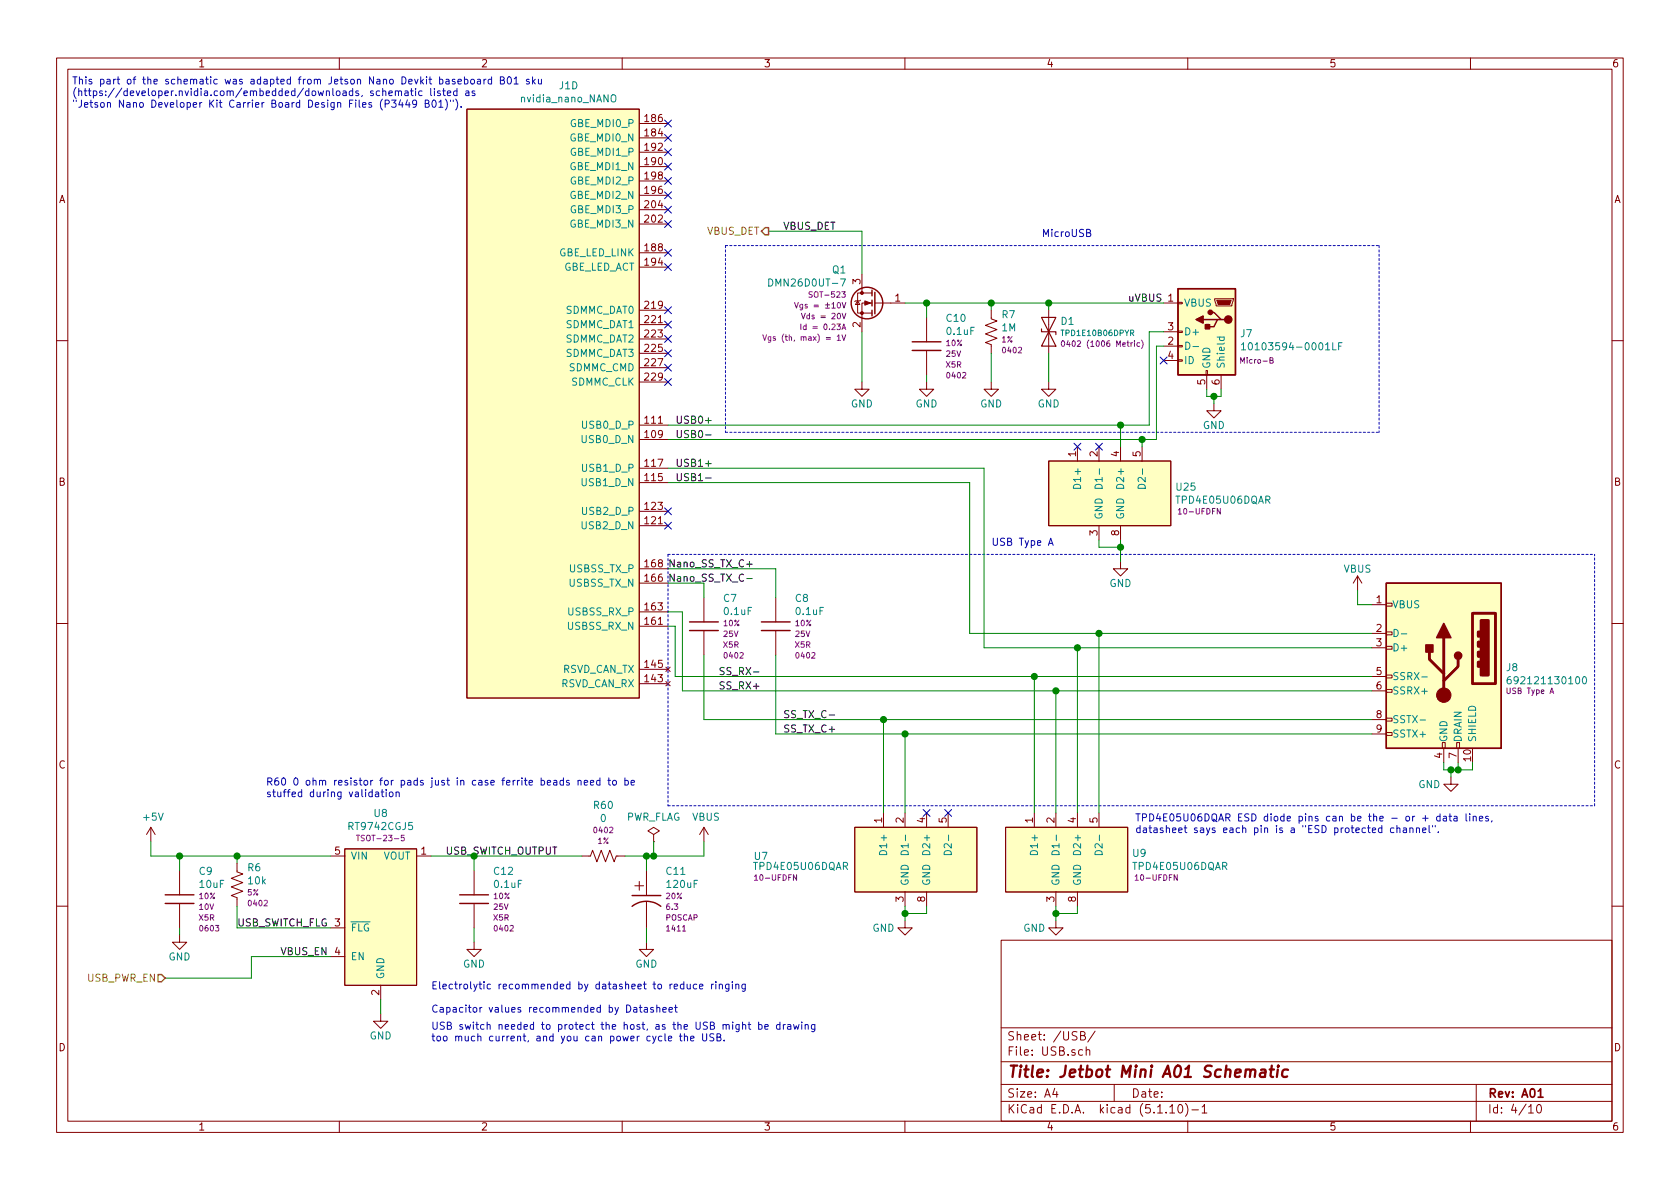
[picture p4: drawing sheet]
<svg xmlns="http://www.w3.org/2000/svg" width="297mm" height="210mm" viewBox="0 0 297 210" stroke-linecap="round" stroke-linejoin="round" font-family="sans-serif">
<g fill="none" stroke="#840000" stroke-width=".18">
<path d="M10 10.3h277v189.9h-277zM12 12.2h273v186.1h-273zM60 10.3v1.9M82.5 19.3h30.5v104.1h-30.5zM110 10.3v1.9M160 10.3v1.9M210 10.3v1.9M260 10.3v1.9M113 24.4h5.1M113 21.8h5.1M113 29.5h5.1M113 26.9h5.1"/>
<path d="M113 34.5h5.1M113 32h5.1M113 39.6h5.1M113 37.1h5.1M113 44.7h5.1M113 47.2h5.1M113 54.9h5.1M113 57.4h5.1M113 59.9h5.1M151.6 53.2l.4 .6h-.7zM152.1 53.1l-.1 .1h-.7l-.2 .1M152.4 48.5v3.3"/>
<path d="M154.2 53.6h-1.8v5.1M154.2 51.8h-2.6v3.6h2.6M154.7 53.6h5.3M163.8 56.1v4.3M175.3 54.9v1.5l1 .4-2.1 .7 2.1 .8-2.1 .7 2.1 .8-2.1 .8 1.1 .4v1.5M185.4 54.9v7.6M205.7 53.6h2.6M205.7 58.7h2.6M208.3 58.5h.7v.3h-.7zM208.3 53.5h.7v.2h-.7zM214.8 52.8h3.3v.3l-.3 1h-2.8zM10 60.2h2"/>
<path d="M113 77.7h5.1M113 75.2h5.1M113 62.5h5.1M113 65h5.1M113 67.6h5.1M152.4 67.6v1.2h1.3l-1.3 1.3-1.3-1.3h1.3M163.8 67.6v1.2h1.3l-1.3 1.3-1.2-1.3h1.2M163.8 62v4.3M175.3 67.6v1.2h1.2l-1.2 1.3-1.3-1.3h1.3M185.4 67.6v1.2h1.3l-1.3 1.3-1.3-1.3h1.3M190.5 79v2.5M194.3 79v2.5"/>
<path d="M198.1 79v2.5M201.9 79v2.5M205.7 61.2h2.6M205.7 63.7h2.6M208.3 63.6h.7v.3h-.7zM208.3 61.1h.7v.2h-.7zM213.2 65.5h.3v.8h-.3zM213.4 66.3v2.5M214.6 71.4v1.2h1.3l-1.3 1.3-1.2-1.3h1.2M215.9 66.3v2.5M285 60.2h2M113 85.3h5.1"/>
<path d="M113 82.8h5.1M113 93h5.1M113 90.4h5.1M185.4 81.5h21.6v11.5h-21.6zM194.3 93v2.5M198.1 99.3v1.3h1.3l-1.3 1.2-1.3-1.2h1.3M198.1 93v2.5M10 110.3h2M113 118.4h5.1M113 110.7h5.1M113 108.2h5.1M113 103.1h5.1"/>
<path d="M113 100.6h5.1M117.7 118l.8 .7M118.5 118l-.8 .7M124.5 105.7v4.3M124.5 111.5v4.3M137.2 105.7v4.3M137.2 111.5v4.3M240 101.8l-.7 1.3M240 101.8v2.6M240 101.8l.8 1.3M242.6 106.9h2.5M242.6 112h2.5"/>
<path d="M242.6 114.5h2.5M242.6 119.6h2.5M245.1 119.4h1v.5h-1zM245.1 114.3h1v.5h-1zM245.1 111.8h1v.5h-1zM245.1 106.7h1v.5h-1zM285 110.3h2M113 120.9h5.1M117.7 120.5l.8 .8M118.5 120.5l-.8 .8M242.6 122.2h2.5M242.6 127.2h2.5"/>
<path d="M242.6 129.8h2.5M245.1 129.5h1v.5h-1zM245.1 127h1v.5h-1zM245.1 121.9h1v.5h-1zM255 131.3h.5v1h-.5zM255.3 132.3v2.6M256.5 137.4v1.3h1.3l-1.3 1.2-1.2-1.2h1.2M257.6 131.3h.5v1h-.5zM257.8 132.3v2.6M26.7 146.3l-.8 1.3M26.7 146.3v2.5M26.7 146.3l.7 1.3"/>
<path d="M31.7 153.9v4.3M31.7 159.8v4.3M41.9 152.6v1.6l1 .4-2 .7 2 .8-2 .7 2 .8-2 .8 1 .3v1.6M58.4 151.4h2.6M61 150.1h12.7v24.1h-12.7zM73.7 151.4h2.5M83.8 153.9v4.3M83.8 159.8v4.3M102.9 151.4h1.5l.4-1 .7 2 .8-2 .8 2 .7-2 .8 2 .4-1h1.5M114.3 153.9v3.8M114.3 159.5v4.6M115.6 147.6l1-.7-1-.6-1 .6 1 .7v1.2"/>
<path d="M115.6 148.8h.1M124.5 146.3l-.8 1.3M124.5 146.3v2.5M124.5 146.3l.7 1.3M151.1 146.3h21.6v11.4h-21.6zM156.2 143.8v2.5M160 143.8v2.5M160 157.7v2.6M163.8 143.8v2.5M163.8 157.7v2.6M167.6 143.8v2.5M177.8 146.3h21.6v11.4h-21.6z"/>
<path d="M182.9 143.8v2.5M186.7 143.8v2.5M186.7 157.7v2.6M190.5 143.8v2.5M190.5 157.7v2.6M194.3 143.8v2.5M10 160.2h2M31.7 165.3v1.3h1.3l-1.3 1.3-1.2-1.3h1.2M58.4 164.1h2.6M58.4 169.2h2.6M67.3 179.3v1.3h1.3l-1.3 1.3-1.3-1.3h1.3M67.3 174.2v2.6"/>
<path d="M83.8 166.6v1.3h1.3l-1.3 1.3-1.3-1.3h1.3M114.3 166.6v1.3h1.3l-1.3 1.3-1.3-1.3h1.3M160 162.8v1.3h1.3l-1.3 1.2-1.3-1.2h1.3M177 166.3h108v32h-108zM186.7 162.8v1.3h1.3l-1.3 1.2-1.3-1.2h1.3M285 160.2h2M60 198.3v1.9M110 198.3v1.9M160 198.3v1.9M177 194.8h108M177 191.8h108M177 187.8h108"/>
<path d="M177 181.8h108M186.5 192.5l-.4 1h1M186.8 193v1M191.1 183.1h.5l.2-.1v-.3l-.2-.3h-.5v1.5h.5l.3-.3a.41 .41 0 0 0-.3-.5M191.4 185.7l-.4-.1-.3 .3 .1 .6h.6M192 185.7l.3-.1 .3 .1 .1 .9M192 185.1v1.5M193.6 182.3l-1.3 2M197 191.8v3M206.8 195.8l.5-.5v1.5M206.8 196.8h.9M208.5 195.4l.1-.1a.8 .8 0 0 1 .5 .8 .8 .8 0 0 1-.5 .7 1 1 0 0 1-.1-1.4z"/>
<path d="M209.6 195.1a1.71 1.71 0 0 1 0 2.3M210 198.3v1.9M210.7 196.3h1.2M212.5 195.8l.5-.5v1.5M212.5 196.8h.9M260 198.3v1.9M261 191.8v6.5M270.3 195.8l.4-.5v1.5M270.3 196.8h.8M271.8 195.5l.4-.2a.94 .94 0 0 1 0 1.5 .79 .79 0 0 1-.4-1.3z"/>
</g>
<path d="M272 193l.4-.5v1.5M272 194h.8" fill="none" stroke="#840000" stroke-width=".3"/>
<path d="M221.1 189.4a.47 .47 0 0 1 .4-.3 .47 .47 0 0 1 .5 .3l-.2 1M223 189.2h.7l-.1 1.2M223.8 189.6l-.7 .1a.4 .4 0 0 0-.4 .3 .4 .4 0 0 0 .3 .4l.7-.1M224.5 189.1h.7M224.9 188.4l-.3 1.8 .1 .1 .4 .1M225.9 189.1l-.1 1.3M226 188.4v.2M227.7 189.2a.68 .68 0 0 0-1 .3v.8l.3 .1 .6-.1" fill="none" stroke="#840000" stroke-width=".41"/>
<g fill="none" stroke="#840000" stroke-width=".25">
<path d="M154.2 51.3v1M154.2 53.1v1M154.2 54.9v1M154.7 51.7v3.8M208.3 51h10.1v15.3h-10.1zM212.7 56.5h2.6M214 55.2h.6l1.3 1.3h.6M215.9 56.5h-.6l-.7 1.3h-1.2M161.3 62h5.1M161.3 60.4h5.1M121.9 111.5h5.1M121.9 110h5.1"/>
<path d="M134.6 111.5h5.1M134.6 110h5.1M245.1 103.1h20.3v29.2h-20.3zM29.2 159.8h5.1M29.2 158.2h5.1M81.3 159.8h5.1M81.3 158.2h5.1M111.8 158.4h5M111.8 160.3a4.1 4.1 0 0 1 5 0"/>
<circle cx="153.3" cy="53.6" r="2.79"/>
</g>
<g fill="#ffffc2" stroke="#ffffc2" stroke-width=".18">
<path d="M245.1 103.1h20.3v29.2h-20.3z"/>
<path d="M177.8 146.3h21.6v11.4h-21.6z"/>
<path d="M151.1 146.3h21.6v11.4h-21.6z"/>
<path d="M185.4 81.5h21.6v11.5h-21.6z"/>
<path d="M61 150.1h12.7v24.1h-12.7z"/>
<path d="M82.5 19.3h30.5v104.1h-30.5z"/>
<path d="M208.3 51h10.1v15.3h-10.1z"/>
</g>
<g fill="#840000" stroke="#840000" stroke-width=".25">
<path d="M252.1 114h1.3v1.3h-1.3z"/>
<path d="M255.3 110.2l1.2 2.6h-2.5z"/>
<path d="M213.1 57.4h.8v.8h-.8z"/>
<path d="M211.5 56.5l1.2-.6v1.2z"/>
<circle cx="257.8" cy="115.9" r=".63"/>
<circle cx="217.2" cy="56.5" r=".63"/>
<circle cx="214" cy="55.2" r=".38"/>
</g>
<g fill="#840000" stroke="#840000" stroke-width=".18">
<path d="M215.1 53.1h2.6l-.3 .7h-2z"/>
<path d="M152.9 53.2l1 .4-1 .4z"/>
<circle cx="255.3" cy="122.9" r="1.27"/>
<circle cx="152.4" cy="55.4" r=".25"/>
<circle cx="152.4" cy="51.8" r=".25"/>
</g>
<path d="M252.7 115.3v1.3l2.6 2.5M255.3 112.8v10.1M257.8 116.6v1.3l-2.5 2.5M260.3 108.5h4.1v12.4h-4.1zM261.4 117.1h.2v.8h-.2zM261.4 115.3h.2v.8h-.2zM261.4 113.5h.2v.8h-.2zM261.4 111.8h.2v.7h-.2z" fill="none" stroke="#840000" stroke-width=".51"/>
<path d="M261.9 109.7h1.2v9.7h-1.2z" fill="#840000" stroke="#840000" stroke-width=".51"/>
<g fill="none" stroke="#008484" stroke-width=".18">
<path d="M108.1 16.9a.45 .45 0 0 1 .7 0 .88 .88 0 0 1-.2 1.1h-.4a1.07 1.07 0 0 1-.1-1.1zM135.9 49.3a.64 .64 0 0 1 .8 .7 .64 .64 0 0 1-.8 .6zM148.6 49.3h.9l-.6 1.3M215.2 59.6h1.3M215.7 59.6l-.1 .4 .2 .2 .6-.1v-.5M209.7 60.5a.64 .64 0 0 1 .7 .6 .64 .64 0 0 1-.7 .7zM210.9 61.3h1M219.5 61l.4-.4v1.3M219.5 61.9h.7M235.6 60.6v1.3h.6M236.7 61.2h.4M237.3 60.6h-.6v1.3"/>
<path d="M190 85.7a.67 .67 0 0 1 .7 0 .67 .67 0 0 1 .4 .7h-1.3zM193.8 85.7a.67 .67 0 0 1 .7 0 .67 .67 0 0 1 .4 .7h-1.3zM197.6 85.7a.67 .67 0 0 1 .7 0 .67 .67 0 0 1 .4 .7h-1.3zM201.4 85.7a.67 .67 0 0 1 .8 0 .67 .67 0 0 1 .3 .7h-1.3zM246.5 111.3a.64 .64 0 0 1 .7 .6 .64 .64 0 0 1-.7 .7zM247.8 112.1h.9M251.4 119.7h.9M267.1 119.7h-.2a.79 .79 0 0 0-.2 1.2l.5-.1v-.5l-.5-.2-.2 .3M279.9 119.8l.2-.1a.67 .67 0 0 1 .4 .6 .67 .67 0 0 1-.4 .6l-.3-.5zM251.1 127.3h.9M155.7 150.5a.67 .67 0 0 1 .7-.1 .67 .67 0 0 1 .4 .7h-1.3zM159.5 150.5a.67 .67 0 0 1 .7-.1 .67 .67 0 0 1 .4 .7h-1.3z"/>
<path d="M163.3 150.5a.67 .67 0 0 1 .8-.1 .67 .67 0 0 1 .3 .7h-1.3zM167.1 150.5a.67 .67 0 0 1 .8-.1 .67 .67 0 0 1 .3 .7h-1.3zM182.3 150.5a.67 .67 0 0 1 .8-.1 .67 .67 0 0 1 .3 .7h-1.2zM186.2 150.5a.67 .67 0 0 1 .7-.1 .67 .67 0 0 1 .3 .7h-1.2zM190 150.5a.67 .67 0 0 1 .7-.1 .67 .67 0 0 1 .4 .7h-1.3zM193.8 150.5a.67 .67 0 0 1 .7-.1 .67 .67 0 0 1 .4 .7h-1.3z"/>
</g>
<g fill="none" stroke="#840084" stroke-width=".18">
<path d="M134.9 59.2l.3 1 .3-1M136.3 59.6l-.3-.1-.2 .2 .1 .4h.4M140.5 53.5l.3 1 .3-1M141.6 57.3v1M141.7 55.4l.3 1 .4-1M143.6 51.6l-.5 .1a.41 .41 0 0 0 .5 .5l-.1 .3h-.5M148 59.5l.3-.3v1M148.9 58.3l.3-1 .3 1M148.9 59.2l.3 1 .3-1M148.9 53.5l.3 1 .4-1M148.9 55.4l.3 1 .4-1M149 58h.5"/>
<path d="M148 60.2h.6M187.8 60.4l.1-.1a.48 .48 0 0 1 .4 .5 .48 .48 0 0 1-.5 .4l-.1-.3zM201.5 60.6h-.3l-.2 .2 .1 .4h.4M201.8 60.1a1.13 1.13 0 0 1 0 1.5M224.5 63.7h.5v-.4l-.5-.1v1h.4l.2-.3-.2-.2M208.3 90.2l.3-.3v1M208.3 90.9h.6M274 122.7l.4-1 .3 1M63 147.7h.6M63.3 147.7v1M71.5 147.7h-.5l-.1 .5 .5-.1 .1 .4-.2 .2-.4-.1M133.4 155l.3-.3v1"/>
<path d="M133.4 155.7h.6M200.7 155l.3-.3v1M200.7 155.7h.6"/>
</g>
<path d="M184.1 56.1h2.6l-1.3 2.6zM184.1 58.2v.5h2.6v.5M185.4 58.7l1.3 2.5h-2.6z" fill="none" stroke="#840000" stroke-width=".2"/>
<path d="M128.3 43.4h115.5M128.3 43.4v33M243.8 43.4v33M128.3 76.4h115.5M118.1 98h163.8M118.1 98v44.5M118.1 142.5h163.8M281.9 142.5v-44.5" fill="none" stroke="#0000c2" stroke-width=".18" stroke-dasharray=".4 .4"/>
<g fill="none" stroke="#008400" stroke-width=".18">
<path d="M135.9 40.9h16.5v7.6M152.4 58.7v8.9M160 53.6h45.7M163.8 53.6v2.5M175.3 53.6v1.3M185.4 53.6v1.3M205.7 58.7h-2.5v16.5h-85.1M163.8 66.3v1.3M175.3 62.5v5.1M185.4 62.5v5.1M198.1 75.2v3.8M201.9 77.7v1.3"/>
<path d="M205.7 61.2h-1.2v16.5h-86.4M213.4 68.8v1.3h2.5v-1.3M214.6 70.1v1.3M118.1 85.3h53.3v26.7h71.2M118.1 82.8h55.9v31.7h68.6M194.3 95.5v1.3h3.8M198.1 95.5v3.8M118.1 103.1h6.4v2.6M118.1 100.6h19.1v5.1M118.1 110.7h1.3v8.9h123.2M118.1 108.2h2.5v14h122M124.5 115.8v11.4h118.1"/>
<path d="M137.2 115.8v14h105.4M182.9 119.6v24.2M190.5 114.5v29.3M194.3 112v31.8M240 104.4v2.5h2.6M156.2 127.2v16.6M160 129.8v14M186.7 122.2v21.6M255.3 134.9v1.2h5v-1.2M256.5 136.1v1.3M257.8 134.9v1.2M26.7 148.8v2.6h31.7"/>
<path d="M31.7 151.4v2.5M41.9 151.4v1.2M76.2 151.4h26.7M83.8 151.4v2.5M114.3 151.4v2.5M115.6 148.8v2.6M124.5 148.8v2.6h-14M31.7 164.1v1.2M41.9 160.3v3.8h16.5M58.4 169.2h-14v3.8h-15.2M67.3 176.8v2.5M83.8 164.1v2.5"/>
<path d="M114.3 164.1v2.5M160 160.3v2.5M163.8 160.3v1.2h-3.8M186.7 160.3v2.5M190.5 160.3v1.2h-3.8"/>
</g>
<path d="M134.6 40.9l.7-.6h.6v1.2h-.6zM27.9 172.3h.7l.6 .7-.6 .6h-.7z" fill="none" stroke="#848400" stroke-width=".25"/>
<path d="M124.8 74.4h.9M124.8 76.9h.9M124.8 82h.9M124.8 84.5h.9M132 99.8h1M132 102.3h1M133.2 118.8h1M146.6 126.4h1" fill="none" stroke="#000" stroke-width=".18"/>
<g fill="none" stroke="#0000c2" stroke-width=".18">
<path d="M68.1 18.4l.6-.1 .1-.2v-.3l-.2-.1h-.5v1.3M69.2 17.7h.8l-.4 .5 .4 .1v.5l-.2 .2-.6-.2M69.9 16.2l.2-.1h.3l.1 .8M69.9 16.1v.8M70.5 16.3l.1-.2h.3l.1 .8M70.8 17.6l-.3 .9h.8M71.1 18.1v.9M71.6 16.1h.5l.1 .8M72 17.6l-.3 .9h.8M72.2 16.4h-.5l-.1 .2v.3h.6M72.3 18.1v.9M72.6 16.1h.5"/>
<path d="M72.7 15.6v1.1l.4 .2M73.5 16.1v.8M73.7 18.3l-.3 .2-.3-.1-.2-.1 .1-.5 .2-.1h.2l.3 .3a.97 .97 0 0 1-.3 .9l-.3 .1M74.6 16.1h-.3l-.3 .2 .1 .6h.5M75.2 18.3h.5l.1-.2v-.3l-.6-.1v1.3h.5l.1-.2 .1-.3-.3-.2M76.1 15.6v1.1l.2 .2M76.6 17.8l.1-.1a.67 .67 0 0 1 .4 .6 .67 .67 0 0 1-.4 .7 .83 .83 0 0 1-.1-1.2zM76.8 16.1v.8M77.6 18.1l.4-.4v1.3M77.6 19h.7M77.8 16.1h-.3l-.2 .2 .1 .1 .4 .2v.3h-.5M78.3 16.1h.4"/>
<path d="M78.4 15.6v1.1l.3 .2M78.7 17.5a1.47 1.47 0 0 1 0 2M79.1 16.5l.6-.1v-.3h-.4l-.2 .2 .1 .6h.5M79.7 17.7v.3M80.1 17.7v.3M80.4 14.1l-.3-.1-.1 .2v.2l.4 .1v.3h-.4M80.6 17.5a1.47 1.47 0 0 1 0 2M80.8 16.1h-.4l-.2 .2 .1 .6h.5M80.8 15.6v1.3M81 14.4l.6-.1-.1-.2-.3-.1-.2 .2 .1 .6h.4M81.5 18.8v.2M82.1 14.1l.4-.1 .2 .2-.1 .6h-.5"/>
<path d="M82.1 13.6v1.3M82.4 16.1h.5v.8M82.9 16.4h-.4l-.2 .2 .1 .3h.5M83.3 14.1l.3-.1 .3 .2-.1 .6-.3 .1-.3-.3zM83.9 16.1h-.3l-.1 .2v.1l.4 .2v.3h-.4M84.4 14.1h.5l.1 .8M85 14.3l-.4 .1-.2 .1v.3h.6M85.6 14v.9M85.9 14l-.3 .2M86.9 14.1l-.4-.1-.2 .2 .1 .6h.5M86.9 13.6v1.3M88.5 14.2l.5-.1 .2-.2-.1-.2-.6-.1v1.3h.5l.2-.2v-.3l-.3-.2"/>
<path d="M89.8 13.7l.2-.1a.67 .67 0 0 1 .4 .6 .67 .67 0 0 1-.4 .7l-.3-.3v-.2zM90.9 13.9l.4-.3v1.3M90.9 14.9h.7M93.5 14.1l-.2-.1-.2 .2v.2l.4 .1v.3h-.4M94.2 13.6v1.3M94.3 14.4l.3 .5M94.6 14l-.4 .5M95.2 14v.8l.4 .1 .1-.2M95.7 14v.9M192.1 41.2l.6-.1 .1-.2-.1-.2-.6-.1v1.2h.5l.2-.1 .1-.3-.3-.2M185.4 96.4l.4-1.2 .4 1.2M185.5 96.1h.6"/>
<path d="M67.6 139.6v1.1l.3 .2M97.9 138h.5l.1 .8M98.5 138.3h-.5l-.1 .2v.3h.6M99.6 138h-.4l-.2 .2 .1 .6h.5M99.6 137.6v1.2M100.6 138h-.3l-.1 .2v.1l.4 .2v.3h-.4M102.2 138.1l.2-.1h.3v.8M102.2 138v.8M103.3 138.4l.6-.1-.1-.3h-.3l-.2 .2 .1 .6h.4M104.4 138.4l.6-.1-.1-.3h-.3l-.2 .2v.6h.5M106.1 138h-.4l-.2 .2 .1 .6h.5M106.1 137.6v1.2"/>
<path d="M107.5 138h.4M107.6 137.6v1.1l.3 .1M108.4 138h.3l.3 .2-.1 .6h-.3l-.3-.2zM110.5 138h.3l.3 .2-.1 .6h-.5M110.5 137.6v1.2M111.6 138.4l.6-.1-.1-.3h-.3l-.2 .2v.6h.5M66.4 140.1h.5l.1 .8M67 140.4h-.5l-.2 .2 .1 .2h.6M67.4 140h.5M68.3 140v.9M68.9 140.1l.3-.1 .3 .3-.1 .5-.3 .1-.2-.1zM70 140.2l.2-.2 .3 .1 .1 .8"/>
<path d="M70 140v.9M244.3 146.5l-.3-.1-.3 .2 .1 .6h.5M244.3 146v1.2M246.5 146.5l-.4-.1-.3 .2 .1 .6h.6M247 146.5l.2-.1 .3 .1v.7M247 146v1.2M248.1 146.5h.5l.1 .7M248.7 146.7l-.4 .1-.2 .1v.3h.6M249.3 146.5l.2-.1 .3 .1v.7M249.3 146.4v.8M250.4 146.5l.2-.1 .3 .1 .1 .7M250.4 146.4v.8"/>
<path d="M251.5 146.8l.6-.1v-.2l-.4-.1-.2 .2 .1 .6h.5M251.5 144.7h1M252 144.2v1M252.7 146v1.1l.2 .1M253.3 146v.2M253.8 146v.2M254.3 147.1v.1M254.6 144.4l-.3-.1-.3 .3 .1 .5h.5M254.6 143.9v1.3M255.2 144.4h.5l.1 .8M255.8 144.6l-.5 .1-.2 .2 .1 .2h.6M256.2 144.3h.5"/>
<path d="M256.4 143.9v1.1l.3 .2M257.1 144.4h.5v.8M257.6 144.6l-.4 .1-.2 .2 .2 .3 .4-.1M259.2 143.9v1.1l.2 .2M259.9 143.9v.1M259.9 144.3v.9M260.5 144.5l.2-.2 .3 .1v.8M260.5 144.3v.9M261.6 144.7l.6-.1-.1-.2-.4-.1-.1 .2v.6h.5M263.1 144.4l-.3-.1-.1 .2v.2l.4 .1v.3h-.4M263.8 145.1l-.1 .3M113 178.1h.5"/>
<path d="M113.2 177.7v1.1l.3 .2M113.9 178.2h.5l.1 .8M114.5 178.5h-.4l-.2 .2v.2h.6M115.5 178.2l-.3-.1-.2 .2 .1 .2 .4 .1v.3h-.5M116.1 178.3l.2-.2 .3 .1 .1 .8M116.1 177.7v1.3M117.2 178.6l.6-.1v-.3l-.4-.1-.2 .2 .1 .6h.5M118.3 178.6l.6-.1-.1-.3-.3-.1-.2 .2 .1 .6h.4M119.3 178.1h.4M119.5 177.7v1.1l.2 .2M121.5 174l.1 .8 .3 .1 .1-.2M122 174v.9"/>
<path d="M123.2 174.1l-.4-.1-.2 .3 .1 .5h.5M123.7 174.4l.6-.1-.1-.2-.3-.1-.2 .2v.6h.5M125.8 174v.9M126.2 174l-.3 .1-.1 .2M126.6 173.6v.1M126.6 174v.9M127.2 174.2l.2-.2 .3 .1v.8M127.2 174v.9M128.9 174l-.1 1.2-.2 .1-.3-.1M128.9 174.1l-.4-.1-.2 .3 .1 .5h.5M129.5 173.6v.1M129.5 174v.9"/>
<path d="M130.1 174.2l.2-.2 .3 .1v.8M130.1 174v.9M131.8 174l-.1 1.2-.2 .1-.3-.1M131.8 174.1l-.4-.1-.2 .3 .1 .5h.5M118.2 183.6l.6-.1-.1-.2-.3-.1-.2 .2v.6h.5M120.1 183.2h.5M120.3 182.8v1.1l.3 .2M121 183.4l.2-.2 .3 .1 .1 .8M121 182.8v1.3M122.1 183.6l.6-.1v-.2l-.4-.1-.2 .2 .1 .6h.5M124.2 182.8v1l.3 .3h.2l.2-.3v-1M126.2 182.9l-.5-.1-.1 .1v.5l.6 .2v.2l-.2 .3-.5-.1"/>
<path d="M126.8 183.4h.5l.1-.2v-.3l-.6-.1v1.3h.5l.1-.2 .1-.3-.3-.2M128 183.9v.2M131.3 181.3l.2-.1h.3l.1 .8M131.3 180.7v1.3M132.3 181.2h.4M132.4 180.7v1.1l.3 .2M134.1 181.2h.4l.2 .2-.1 .6h-.5M134.1 180.7v1.3M135.2 181.6l.6-.1v-.3h-.4l-.2 .2 .1 .6h.5M137.9 181.2h-.4l-.2 .2 .1 .6h.5M137.9 180.7v1.3M138.5 181.2v.8"/>
<path d="M138.9 181.2h-.3l-.1 .2M139.3 181.2h.5v.8M139.8 181.5h-.4l-.2 .2 .1 .3h.5M140.3 181.2l.2 .8 .3-.6 .2 .6 .3-.8M141.8 180.7v.2M141.8 181.2v.8M142.4 181.3l.1-.1h.3l.1 .8M142.4 181.2v.8M144.1 181.2v1l-.3 .2h-.3M144.1 181.2h-.4l-.2 .2 .1 .6h.5"/>
</g>
<g fill="#008400" stroke="#008400" stroke-width=".25">
<circle cx="114.3" cy="151.4" r=".51"/>
<circle cx="214.6" cy="70.1" r=".51"/>
<circle cx="256.5" cy="136.1" r=".51"/>
<circle cx="175.3" cy="53.6" r=".51"/>
<circle cx="201.9" cy="77.7" r=".51"/>
<circle cx="31.8" cy="151.4" r=".51"/>
<circle cx="160" cy="129.8" r=".51"/>
<circle cx="163.8" cy="53.6" r=".51"/>
<circle cx="185.4" cy="53.6" r=".51"/>
<circle cx="186.7" cy="161.5" r=".51"/>
<circle cx="160" cy="161.5" r=".51"/>
<circle cx="41.9" cy="151.4" r=".51"/>
<circle cx="186.7" cy="122.2" r=".51"/>
<circle cx="182.9" cy="119.6" r=".51"/>
<circle cx="198.1" cy="96.8" r=".51"/>
<circle cx="198.1" cy="75.2" r=".51"/>
<circle cx="115.6" cy="151.4" r=".51"/>
<circle cx="257.8" cy="136.1" r=".51"/>
<circle cx="194.3" cy="112" r=".51"/>
<circle cx="190.5" cy="114.5" r=".51"/>
<circle cx="156.2" cy="127.2" r=".51"/>
</g>
<g fill="none" stroke="#000084" stroke-width=".18">
<path d="M117.5 33.9l1.2 1.2M117.5 28.8l1.2 1.3M117.5 31.4l1.2 1.2M117.5 26.3l1.2 1.2M117.5 23.8l1.2 1.2M117.5 36.5l1.2 1.2M117.5 39l1.2 1.2M117.5 21.2l1.2 1.2M118.7 33.9l-1.2 1.2M118.7 28.8l-1.2 1.3M118.7 31.4l-1.2 1.2M118.7 26.3l-1.2 1.2"/>
<path d="M118.7 23.8l-1.2 1.2M118.7 36.5l-1.2 1.2M118.7 39l-1.2 1.2M118.7 21.2l-1.2 1.2M117.5 44.1l1.2 1.2M117.5 46.6l1.2 1.2M117.5 54.2l1.2 1.3M117.5 56.8l1.2 1.2M117.5 59.3l1.2 1.2M118.7 44.1l-1.2 1.2M118.7 46.6l-1.2 1.2M118.7 54.2l-1.2 1.3"/>
<path d="M118.7 56.8l-1.2 1.2M118.7 59.3l-1.2 1.2M117.5 61.9l1.2 1.2M117.5 64.4l1.2 1.2M117.5 66.9l1.2 1.3M118.7 61.9l-1.2 1.2M118.7 64.4l-1.2 1.2M118.7 66.9l-1.2 1.3M189.9 78.4l1.2 1.2M191.1 78.4l-1.2 1.2M193.7 78.4l1.2 1.2M194.9 78.4l-1.2 1.2"/>
<path d="M205.1 63.1l1.2 1.3M206.3 63.1l-1.2 1.3M117.5 89.8l1.2 1.2M117.5 92.3l1.2 1.3M118.7 89.8l-1.2 1.2M118.7 92.3l-1.2 1.3M163.2 143.1l1.2 1.3M164.4 143.1l-1.2 1.3M167 143.1l1.2 1.3M168.2 143.1l-1.2 1.3"/>
</g>
<g font-size="2.8" fill="#840000">
<text x="112.2" y="157.5">+</text>
<text x="178" y="190.5">Title: Jetbot Mini A01 Schematic</text>
</g>
<g font-size="2.1" fill="#840000">
<text x="178" y="184">Sheet: /USB/</text>
<text x="178" y="186.7">File: USB.sch</text>
<text x="178" y="196.9">KiCad E.D.A. kicad (5.1.10)-1</text>
<text x="178" y="194.1">Size: A4</text>
<text x="200" y="194.1">Date:</text>
<text x="263" y="194.1">Rev: A01</text>
<text x="263" y="196.9">Id: 4/10</text>
</g>
<g font-size="1.8" fill="#840000">
<text x="35" y="11.9">1</text>
<text x="85" y="11.9">2</text>
<text x="135" y="11.9">3</text>
<text x="185" y="11.9">4</text>
<text x="235" y="11.9">5</text>
<text x="285" y="11.9">6</text>
<text x="114.1" y="21.6">186</text>
<text x="114.1" y="24.1">184</text>
<text x="114.1" y="29.2">190</text>
<text x="114.1" y="26.7">192</text>
<text x="10.4" y="35.9">A</text>
<text x="114.1" y="34.3">196</text>
<text x="114.1" y="31.7">198</text>
<text x="285.4" y="35.9">A</text>
<text x="114.1" y="39.4">202</text>
<text x="114.1" y="36.8">204</text>
<text x="114.1" y="44.4">188</text>
<text x="114.1" y="47">194</text>
<text x="152.1" y="50.3" transform="rotate(-90 152.1 50.3)">3</text>
<text x="158.3" y="53.3">1</text>
<text x="206.5" y="53.3">1</text>
<text x="114.1" y="54.6">219</text>
<text x="114.1" y="57.1">221</text>
<text x="114.1" y="59.7">223</text>
<text x="152.1" y="57.9" transform="rotate(-90 152.1 57.9)">2</text>
<text x="206.5" y="58.4">3</text>
<text x="114.1" y="62.2">225</text>
<text x="114.1" y="64.8">227</text>
<text x="206.5" y="61">2</text>
<text x="206.5" y="63.5">4</text>
<text x="114.1" y="67.3">229</text>
<text x="213.1" y="68" transform="rotate(-90 213.1 68)">5</text>
<text x="215.6" y="68" transform="rotate(-90 215.6 68)">6</text>
<text x="114.1" y="77.5">109</text>
<text x="114.1" y="74.9">111</text>
<text x="114.1" y="82.5">117</text>
<text x="190.2" y="80.7" transform="rotate(-90 190.2 80.7)">1</text>
<text x="194.1" y="80.7" transform="rotate(-90 194.1 80.7)">2</text>
<text x="197.9" y="80.7" transform="rotate(-90 197.9 80.7)">4</text>
<text x="201.7" y="80.7" transform="rotate(-90 201.7 80.7)">5</text>
<text x="10.4" y="85.9">B</text>
<text x="114.1" y="85.1">115</text>
<text x="285.4" y="85.9">B</text>
<text x="114.1" y="92.7">121</text>
<text x="114.1" y="90.2">123</text>
<text x="194.1" y="94.7" transform="rotate(-90 194.1 94.7)">3</text>
<text x="197.9" y="94.7" transform="rotate(-90 197.9 94.7)">8</text>
<text x="114.1" y="107.9">163</text>
<text x="243.4" y="106.7">1</text>
<text x="114.1" y="110.5">161</text>
<text x="243.4" y="111.8">2</text>
<text x="114.1" y="118.1">145</text>
<text x="243.4" y="114.3">3</text>
<text x="243.4" y="119.4">5</text>
<text x="114.1" y="120.6">143</text>
<text x="243.4" y="121.9">6</text>
<text x="243.4" y="127">8</text>
<text x="243.4" y="129.5">9</text>
<text x="10.4" y="135.9">C</text>
<text x="255" y="134.1" transform="rotate(-90 255 134.1)">4</text>
<text x="257.6" y="134.1" transform="rotate(-90 257.6 134.1)">7</text>
<text x="260.1" y="134.6" transform="rotate(-90 260.1 134.6)">10</text>
<text x="285.4" y="135.9">C</text>
<text x="156" y="145.5" transform="rotate(-90 156 145.5)">1</text>
<text x="159.8" y="145.5" transform="rotate(-90 159.8 145.5)">2</text>
<text x="163.6" y="145.5" transform="rotate(-90 163.6 145.5)">4</text>
<text x="167.4" y="145.5" transform="rotate(-90 167.4 145.5)">5</text>
<text x="182.6" y="145.5" transform="rotate(-90 182.6 145.5)">1</text>
<text x="186.4" y="145.5" transform="rotate(-90 186.4 145.5)">2</text>
<text x="190.2" y="145.5" transform="rotate(-90 190.2 145.5)">4</text>
<text x="194.1" y="145.5" transform="rotate(-90 194.1 145.5)">5</text>
<text x="59.2" y="151.1">5</text>
<text x="74.4" y="151.1">1</text>
<text x="159.8" y="159.5" transform="rotate(-90 159.8 159.5)">3</text>
<text x="163.6" y="159.5" transform="rotate(-90 163.6 159.5)">8</text>
<text x="186.4" y="159.5" transform="rotate(-90 186.4 159.5)">3</text>
<text x="190.2" y="159.5" transform="rotate(-90 190.2 159.5)">8</text>
<text x="59.2" y="163.8">3</text>
<text x="59.2" y="168.9">4</text>
<text x="67.1" y="176" transform="rotate(-90 67.1 176)">2</text>
<text x="10.4" y="185.9">D</text>
<text x="285.4" y="185.9">D</text>
<text x="35" y="199.9">1</text>
<text x="85" y="199.9">2</text>
<text x="135" y="199.9">3</text>
<text x="185" y="199.9">4</text>
<text x="235" y="199.9">5</text>
<text x="285" y="199.9">6</text>
</g>
<g font-size="1.8" fill="#0000c2">
<text x="12.7" y="14.9">This part of the schematic was adapted from Jetson Nano Devkit baseboard B01 sku</text>
<text x="12.7" y="17">(https://developer.nvidia.com/embedded/downloads, schematic listed as</text>
<text x="12.7" y="19">&quot;Jetson Nano Developer Kit Carrier Board Design Files (P3449 B01)&quot;).</text>
<text x="184.1" y="41.9">MicroUSB</text>
<text x="175.3" y="96.5">USB Type A</text>
<text x="47" y="138.9">R60 0 ohm resistor for pads just in case ferrite beads need to be</text>
<text x="47" y="141">stuffed during validation</text>
<text x="200.7" y="145.3">TPD4E05U06DQAR ESD diode pins can be the - or + data lines,</text>
<text x="200.7" y="147.3">datasheet says each pin is a &quot;ESD protected channel&quot;.</text>
<text x="76.2" y="174.9">Electrolytic recommended by datasheet to reduce ringing</text>
<text x="76.2" y="179.1">Capacitor values recommended by Datasheet</text>
<text x="76.2" y="182.1">USB switch needed to protect the host, as the USB might be drawing</text>
<text x="76.2" y="184.1">too much current, and you can power cycle the USB.</text>
</g>
<g font-size="1.8" fill="#008484">
<text x="98.9" y="15.8">J1D</text>
<text x="92.3" y="18.1">nvidia_nano_NANO</text>
<text x="101.1" y="22.5">GBE_MDI0_P</text>
<text x="101" y="25">GBE_MDI0_N</text>
<text x="101.1" y="27.6">GBE_MDI1_P</text>
<text x="101" y="30.1">GBE_MDI1_N</text>
<text x="101" y="35.2">GBE_MDI2_N</text>
<text x="101.1" y="32.6">GBE_MDI2_P</text>
<text x="101" y="40.3">GBE_MDI3_N</text>
<text x="101.1" y="37.7">GBE_MDI3_P</text>
<text x="98.8" y="45.3">GBE_LED_LINK</text>
<text x="99.3" y="47.9">GBE_LED_ACT</text>
<text x="136.6" y="50.7">DMN26D0UT-7</text>
<text x="147.2" y="48.4">Q1</text>
<text x="100" y="55.5">SDMMC_DAT0</text>
<text x="100" y="58">SDMMC_DAT1</text>
<text x="167.4" y="56.9">C10</text>
<text x="167.5" y="59.2">0.1uF</text>
<text x="177.2" y="58.6">1M</text>
<text x="177.2" y="56.3">R7</text>
<text x="187.6" y="57.4">D1</text>
<text x="209.3" y="54.2">VBUS</text>
<text x="209.3" y="59.3">D+</text>
<text x="219.4" y="59.6">J7</text>
<text x="100" y="60.6">SDMMC_DAT2</text>
<text x="100" y="63.1">SDMMC_DAT3</text>
<text x="100.6" y="65.7">SDMMC_CMD</text>
<text x="209.3" y="64.4">ID</text>
<text x="214" y="65.3" transform="rotate(-90 214 65.3)">GND</text>
<text x="216.5" y="65.3" transform="rotate(-90 216.5 65.3)">Shield</text>
<text x="221.1" y="61.9">10103594-0001LF</text>
<text x="101" y="68.2">SDMMC_CLK</text>
<text x="103.1" y="75.8">USB0_D_P</text>
<text x="150.4" y="72.1">GND</text>
<text x="161.9" y="72.1">GND</text>
<text x="173.3" y="72.1">GND</text>
<text x="183.5" y="72.1">GND</text>
<text x="212.7" y="75.9">GND</text>
<text x="103" y="78.4">USB0_D_N</text>
<text x="103.1" y="83.4">USB1_D_P</text>
<text x="103" y="86">USB1_D_N</text>
<text x="191.1" y="85.8" transform="rotate(-90 191.1 85.8)">D1+</text>
<text x="194.9" y="85.4" transform="rotate(-90 194.9 85.4)">D1-</text>
<text x="198.8" y="85.8" transform="rotate(-90 198.8 85.8)">D2+</text>
<text x="202.6" y="85.4" transform="rotate(-90 202.6 85.4)">D2-</text>
<text x="208.1" y="86.8">U25</text>
<text x="208.2" y="89.1">TPD4E05U06DQAR</text>
<text x="103" y="93.6">USB2_D_N</text>
<text x="103.1" y="91.1">USB2_D_P</text>
<text x="194.9" y="91.9" transform="rotate(-90 194.9 91.9)">GND</text>
<text x="198.8" y="91.9" transform="rotate(-90 198.8 91.9)">GND</text>
<text x="100.8" y="101.2">USBSS_TX_P</text>
<text x="237.6" y="101.3">VBUS</text>
<text x="100.7" y="103.8">USBSS_TX_N</text>
<text x="128" y="106.4">C7</text>
<text x="140.7" y="106.4">C8</text>
<text x="196.2" y="103.8">GND</text>
<text x="246.1" y="107.6">VBUS</text>
<text x="100.5" y="111.4">USBSS_RX_N</text>
<text x="100.6" y="108.8">USBSS_RX_P</text>
<text x="128.1" y="108.8">0.1uF</text>
<text x="140.8" y="108.8">0.1uF</text>
<text x="99.3" y="119">RSVD_CAN_TX</text>
<text x="246.1" y="115.2">D+</text>
<text x="266.4" y="118.7">J8</text>
<text x="99.1" y="121.5">RSVD_CAN_RX</text>
<text x="246.1" y="120.3">SSRX-</text>
<text x="246.1" y="122.8">SSRX+</text>
<text x="267.6" y="121">692121130100</text>
<text x="246.1" y="127.9">SSTX-</text>
<text x="246.1" y="130.4">SSTX+</text>
<text x="255.9" y="131.3" transform="rotate(-90 255.9 131.3)">GND</text>
<text x="258.4" y="131.3" transform="rotate(-90 258.4 131.3)">DRAIN</text>
<text x="261" y="131.3" transform="rotate(-90 261 131.3)">SHIELD</text>
<text x="105.1" y="143">R60</text>
<text x="250.8" y="139.4">GND</text>
<text x="25.5" y="145.1">+5V</text>
<text x="61.8" y="146.8">RT9742CGJ5</text>
<text x="66.2" y="144.5">U8</text>
<text x="106.2" y="145.4">0</text>
<text x="110.6" y="145.1">PWR_FLAG</text>
<text x="122.4" y="145.1">VBUS</text>
<text x="35.3" y="154.7">C9</text>
<text x="43.8" y="154.1">R6</text>
<text x="62" y="152">VIN</text>
<text x="67.7" y="152">VOUT</text>
<text x="87.4" y="154.7">C12</text>
<text x="117.9" y="154.7">C11</text>
<text x="133.4" y="152.1">U7</text>
<text x="133.6" y="153.8">TPD4E05U06DQAR</text>
<text x="156.8" y="150.6" transform="rotate(-90 156.8 150.6)">D1+</text>
<text x="160.7" y="150.2" transform="rotate(-90 160.7 150.2)">D1-</text>
<text x="164.5" y="150.6" transform="rotate(-90 164.5 150.6)">D2+</text>
<text x="168.3" y="150.2" transform="rotate(-90 168.3 150.2)">D2-</text>
<text x="183.5" y="150.6" transform="rotate(-90 183.5 150.6)">D1+</text>
<text x="187.3" y="150.2" transform="rotate(-90 187.3 150.2)">D1-</text>
<text x="191.1" y="150.6" transform="rotate(-90 191.1 150.6)">D2+</text>
<text x="194.9" y="150.2" transform="rotate(-90 194.9 150.2)">D2-</text>
<text x="200.3" y="151.5">U9</text>
<text x="200.6" y="153.8">TPD4E05U06DQAR</text>
<text x="35.4" y="157">10uF</text>
<text x="44" y="156.4">10k</text>
<text x="87.5" y="157">0.1uF</text>
<text x="118.1" y="157">120uF</text>
<text x="160.7" y="156.7" transform="rotate(-90 160.7 156.7)">GND</text>
<text x="164.5" y="156.7" transform="rotate(-90 164.5 156.7)">GND</text>
<text x="187.3" y="156.7" transform="rotate(-90 187.3 156.7)">GND</text>
<text x="191.1" y="156.7" transform="rotate(-90 191.1 156.7)">GND</text>
<text x="62" y="164.7">FLG</text>
<text x="154.3" y="164.8">GND</text>
<text x="180.9" y="164.8">GND</text>
<text x="29.8" y="169.8">GND</text>
<text x="62" y="169.8">EN</text>
<text x="67.9" y="173.2" transform="rotate(-90 67.9 173.2)">GND</text>
<text x="81.9" y="171.1">GND</text>
<text x="112.3" y="171.1">GND</text>
<text x="65.4" y="183.8">GND</text>
</g>
<g font-size="1.8" fill="#848400">
<text x="124.9" y="41.5">VBUS_DET</text>
<text x="15.4" y="173.6">USB_PWR_EN</text>
</g>
<g font-size="1.8">
<text x="138.4" y="40.6">VBUS_DET</text>
<text x="199.4" y="53.3">uVBUS</text>
<text x="119.4" y="74.9">USB0+</text>
<text x="119.4" y="77.5">USB0-</text>
<text x="119.4" y="82.5">USB1+</text>
<text x="119.4" y="85.1">USB1-</text>
<text x="114.1" y="100.3">168 Nano_SS_TX_C+</text>
<text x="114.1" y="102.9">166 Nano_SS_TX_C-</text>
<text x="127" y="119.4">SS_RX-</text>
<text x="127" y="121.9">SS_RX+</text>
<text x="138.4" y="127">SS_TX_C-</text>
<text x="138.4" y="129.5">SS_TX_C+</text>
<text x="41.9" y="163.8">USB_SWITCH_FLG</text>
<text x="49.5" y="168.9">VBUS_EN</text>
</g>
<text font-size="1.8" fill="#008400" x="78.7" y="151.1">USB_SWITCH_OUTPUT</text>
<g font-size="1.4" fill="#840084">
<text x="143.5" y="52.6">SOT-523</text>
<text x="141.4" y="54.5">Vgs = ±10V</text>
<text x="142.3" y="58.3">Id = 0.23A</text>
<text x="142.4" y="56.4">Vds = 20V</text>
<text x="136.3" y="60.2">Vgs (th, max) = 1V</text>
<text x="167.3" y="65">X5R</text>
<text x="167.3" y="61.2">10%</text>
<text x="167.4" y="63.1">25V</text>
<text x="177.1" y="60.5">1%</text>
<text x="177.4" y="62.5">0402</text>
<text x="189" y="61.3">0402 (1006 Metric)</text>
<text x="219.7" y="64.3">Micro-B</text>
<text x="167.6" y="66.9">0402</text>
<text x="208.8" y="91">10-UFDFN</text>
<text x="128" y="110.7">10%</text>
<text x="128" y="112.6">25V</text>
<text x="140.7" y="110.7">10%</text>
<text x="140.7" y="112.6">25V</text>
<text x="127.9" y="114.5">X5R</text>
<text x="128.2" y="116.4">0402</text>
<text x="140.6" y="114.5">X5R</text>
<text x="140.9" y="116.4">0402</text>
<text x="266.6" y="122.7">USB Type A</text>
<text x="63.9" y="148.7">TSOT-23-5</text>
<text x="105.2" y="147.3">0402</text>
<text x="105.7" y="149.2">1%</text>
<text x="133.8" y="155.7">10-UFDFN</text>
<text x="201.1" y="155.7">10-UFDFN</text>
<text x="35.3" y="159">10%</text>
<text x="35.3" y="160.9">10V</text>
<text x="43.8" y="158.3">5%</text>
<text x="44.1" y="160.2">0402</text>
<text x="87.3" y="159">10%</text>
<text x="87.4" y="160.9">25V</text>
<text x="117.8" y="159">20%</text>
<text x="117.9" y="160.9">6.3</text>
<text x="35.2" y="162.8">X5R</text>
<text x="35.5" y="164.7">0603</text>
<text x="87.3" y="162.8">X5R</text>
<text x="87.6" y="164.7">0402</text>
<text x="117.7" y="162.8">POSCAP</text>
<text x="118" y="164.7">1411</text>
</g>
<text font-size="1.4" fill="#008484" x="187.9" y="59.4">TPD1E10B06DPYR</text>
</svg>
